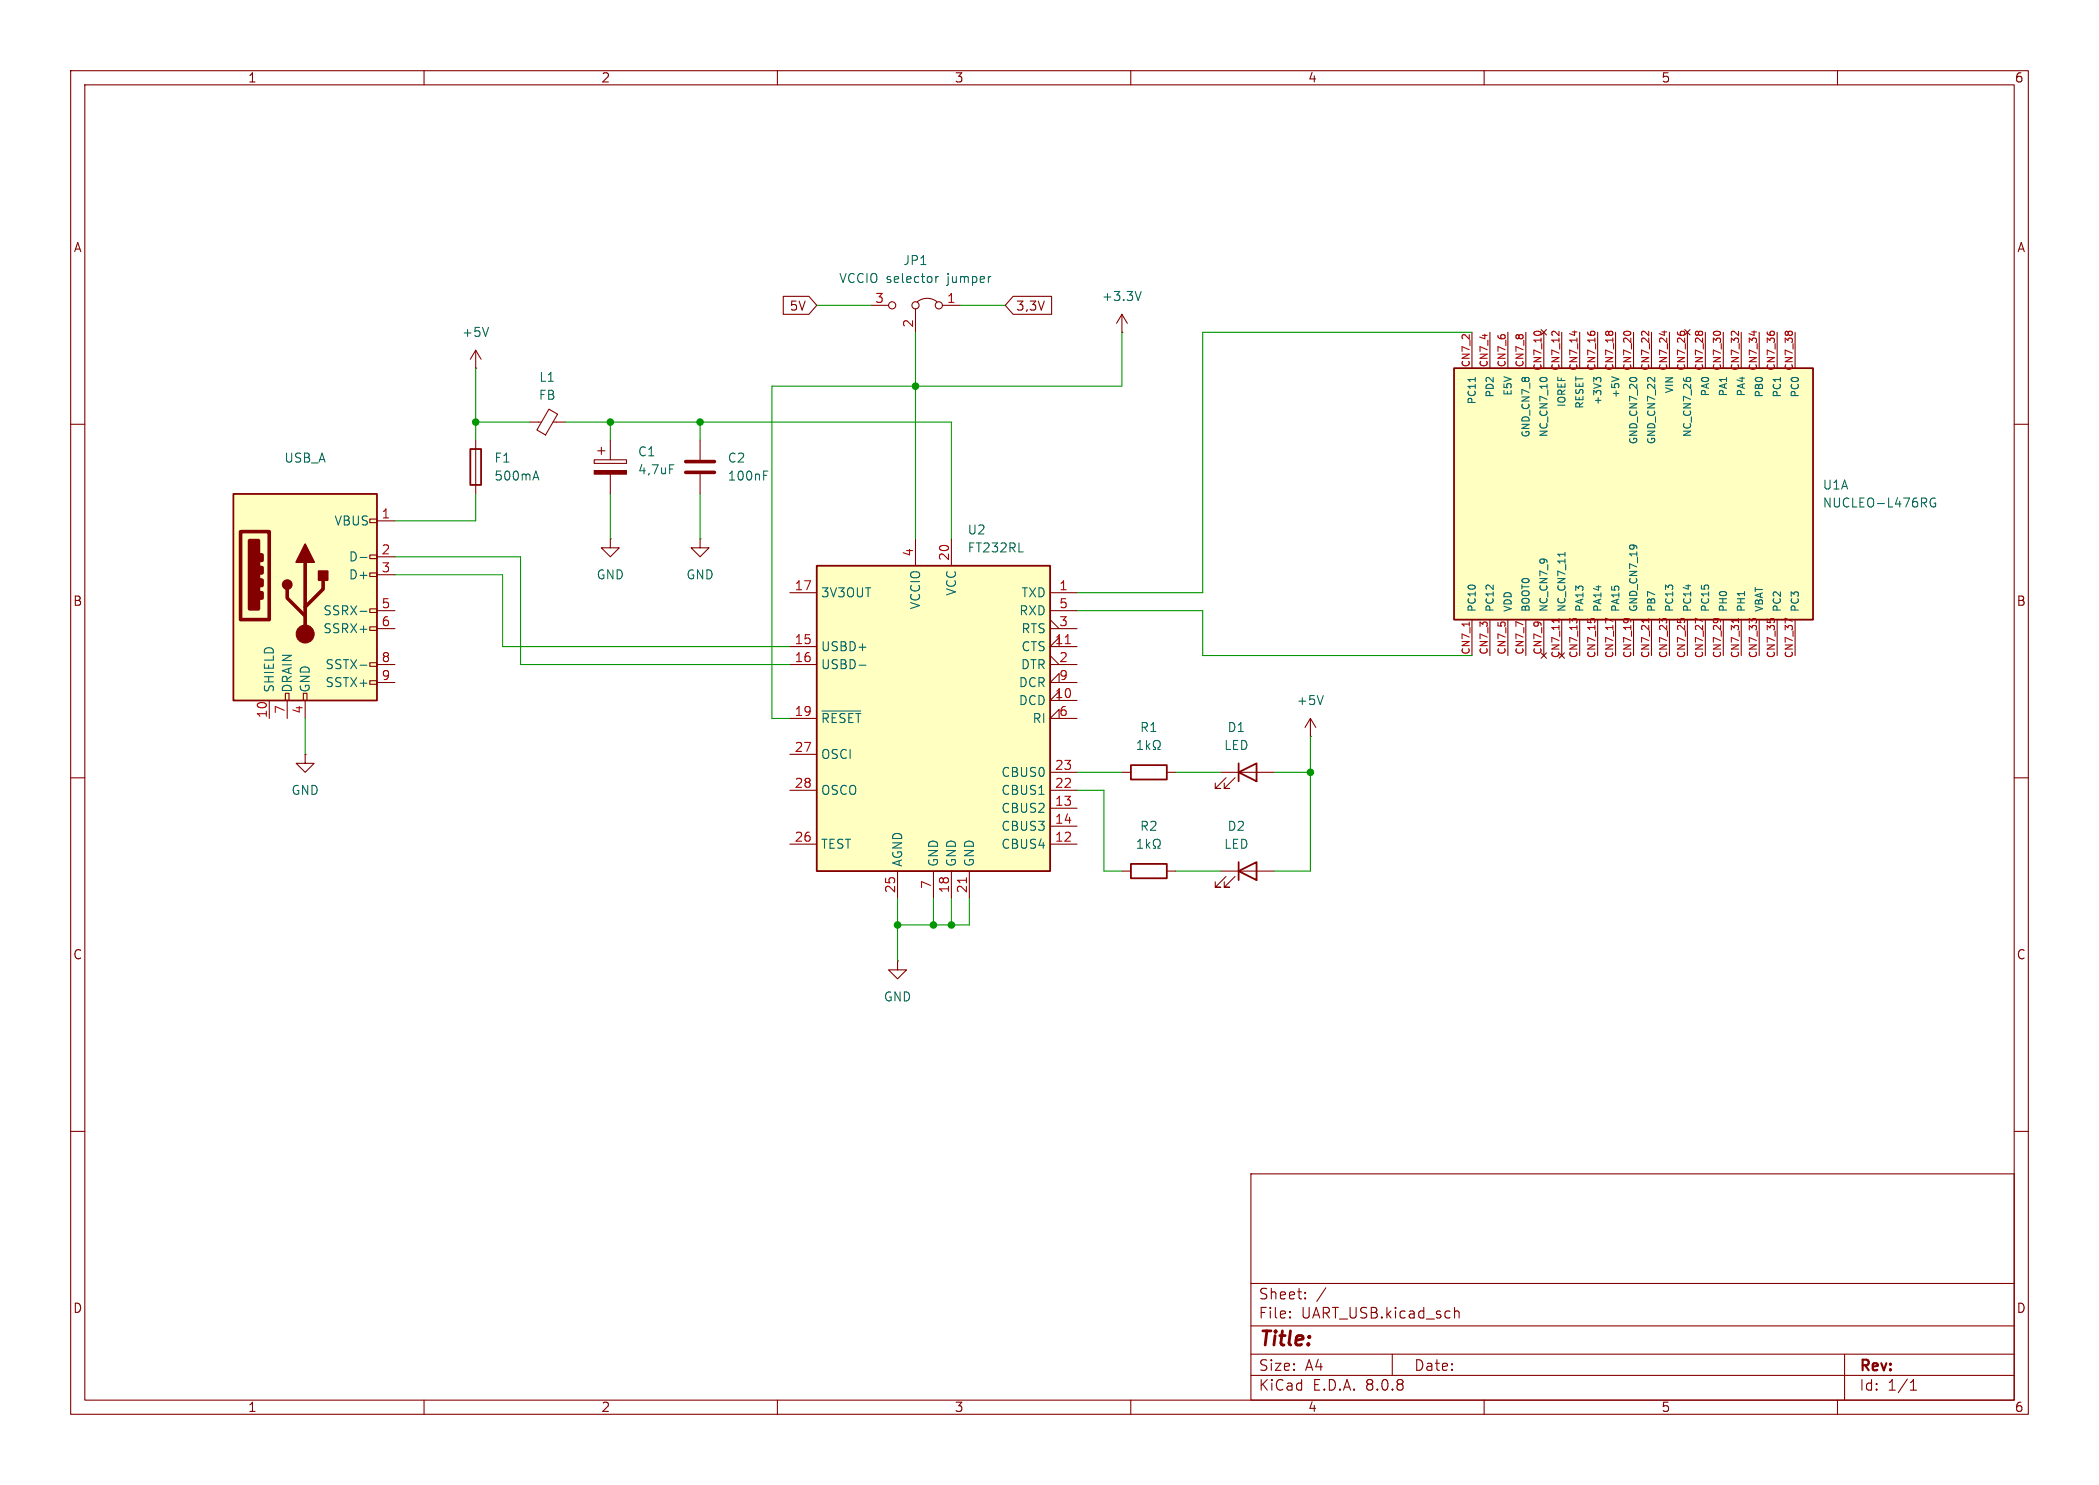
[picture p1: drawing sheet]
<svg xmlns="http://www.w3.org/2000/svg" width="297mm" height="210mm" viewBox="0 0 297 210" stroke-linecap="round" stroke-linejoin="round" font-family="sans-serif">
<g fill="none" stroke="#840000" stroke-width=".15">
<path d="M10 10h277v190h-277zM12 12h273v186h-273zM60 10v2M110 10v2M160 10v2M210 10v2M260 10v2M67.3 52.1h.1M67.3 49.5v2.6M67.3 49.5l-.8 1.3M67.3 49.5l.8 1.3M74.9 59.7h1.7"/>
<path d="M77.7 57.9l1.2 .7-1.7 2.9-1.2-.7zM78.3 59.7h1.7M123.2 43.2h2.5M129.5 43.7v3.3M129.8 42.7a2.26 2.26 0 0 1 2.8 0M133.3 43.2h2.6M10 60h2M67.3 62.2v7.7M86.4 76.2v1.3h1.2l-1.2 1.2-1.3-1.2h1.3M86.4 76.2h.1M99.1 76.2v1.3h1.2l-1.2 1.2-1.3-1.2h1.3M99.1 76.2h.1"/>
<path d="M285 60h2M10 110h2M185.4 104.1h.1M185.4 101.6l-.7 1.3M185.4 101.6v2.5M185.4 101.6l.8 1.3M285 110h2M172.7 123.2h7.6M173.5 124l-1.5 1.5h.7h-.7v-.8M174.8 124l-1.6 1.5h.8h-.8v-.8M10 160h2M177 166h108v32h-108z"/>
<path d="M285 160h2M60 198v2M110 198v2M160 198v2M177 194.5h108M177 191.5h108M177 187.5h108M177 181.5h108M182.5 186.3h.1l-.1 .1M182.5 186.3v.1M182.5 185.5v.1M182.5 185.5h.1l-.1 .1"/>
<path d="M184.7 183.6v.1M184.7 183.6h-.1l.1 .1M184.7 182.8v.1M184.7 182.8h-.1l.1 .1M187.6 182.1l-1.3 2M197 191.5v3M205.8 184.9v1.5M205.8 185.5a.37 .37 0 0 1 .7 .1v.8M210 198v2M260 198v2M261 191.5v6.5M270.3 196.6h.9"/>
<path d="M270.3 195.5l.4-.4v1.5"/>
<circle cx="126.2" cy="43.2" r=".51"/>
<circle cx="129.5" cy="43.2" r=".51"/>
<circle cx="132.8" cy="43.2" r=".51"/>
</g>
<path d="M66.5 63.5h1.6v5.1h-1.6zM175.3 123.2l2.5-1.3v2.6zM175.3 121.9v2.6" fill="none" stroke="#840000" stroke-width=".25"/>
<path d="M132.4 39.1v.8M132.8 39.1l-.3 .1-.1 .1M140.1 39.1h.1M69.1 46.3l-.4 1.3M75.5 67.5h.6M75.8 66.6l.5 1.3M187.2 98.4l-.4 1.2" fill="none" stroke="#006464" stroke-width=".15"/>
<path d="M205.7 52.1h50.8v35.5h-50.8z" fill="#ffffc2"/>
<path d="M205.7 52.1h50.8v35.5h-50.8z" fill="none" stroke="#840000" stroke-width=".25"/>
<g fill="none" stroke="#840000" stroke-width=".15">
<path d="M208.3 47v5.1M210.8 47v5.1M213.4 47v5.1M215.9 47v5.1M218.1 46.6l.7 .8M218.4 47v5.1M218.8 46.6l-.7 .8M221 47v5.1M223.5 47v5.1M226.1 47v5.1M228.6 47v5.1M231.1 47v5.1"/>
<path d="M233.7 47v5.1M236.2 47v5.1M238.4 46.6l.7 .8M238.8 47v5.1M239.1 46.6l-.7 .8M241.3 47v5.1M243.8 47v5.1M246.4 47v5.1M248.9 47v5.1M251.5 47v5.1M254 47v5.1M208.3 87.6v5.1"/>
<path d="M210.8 87.6v5.1M213.4 87.6v5.1M215.9 87.6v5.1M218.4 87.6v5.1M221 87.6v5.1M223.5 87.6v5.1M226.1 87.6v5.1M228.6 87.6v5.1M231.1 87.6v5.1M233.7 87.6v5.1M236.2 87.6v5.1M238.8 87.6v5.1"/>
<path d="M241.3 87.6v5.1M243.8 87.6v5.1M246.4 87.6v5.1M248.9 87.6v5.1M251.5 87.6v5.1M254 87.6v5.1M127 135.9v1.3h1.3l-1.3 1.2-1.3-1.2h1.3M127 135.9h.1"/>
</g>
<g fill="none" stroke="#a90000" stroke-width=".15">
<path d="M217.1 46.9l.3-.1 .6 .1M220.6 46.8v.7l-.6-.6-.2-.1-.2 .1M222.8 46.8v.6M225.1 46.9l.1-.1 .4 .1M227.2 46.9l.2-.1 .2 .1M227.7 46.9l.1-.1 .4 .1M229.8 46.9l.3-.1 .6 .1M233.3 46.8v.7l-.6-.6-.2-.1-.2 .1M235.5 46.8v.6M237.8 46.9l.1-.1 .4 .1M239.9 46.9l.2-.1 .2 .1M240.4 46.9l.1-.1 .4 .1"/>
<path d="M242.5 46.9l.3-.1 .6 .1M246 46.8v.7l-.6-.6-.2-.1-.2 .1M248.2 46.8v.6M250.5 46.9l.1-.1 .4 .1M252.6 46.9l.2-.1 .2 .1M253.1 46.9l.1-.1 .4 .1M207.9 88v.5M220.6 87.5v.6M222.5 87.8l-.4-.3v.6M222.6 87.6l.1-.1 .4 .1M224.7 87.5v.5M225.1 87.6l.1-.1 .4 .1"/>
<path d="M228.2 87.9l-1-.5v.7M229.8 87.6v-.1a.86 .86 0 0 1 .9 .1M230.2 87.5l.1 .1M233.3 87.5v.6M235.2 87.8l-.4-.3v.6M235.3 87.6l.1-.1 .4 .1M237.4 87.5v.5M237.8 87.6l.1-.1 .4 .1M240.9 87.9l-1-.5v.7M242.5 87.6v-.1a.86 .86 0 0 1 .9 .1M242.9 87.5l.1 .1M246 87.5v.6"/>
<path d="M247.9 87.8l-.4-.3v.6M248 87.6l.1-.1 .4 .1M250.1 87.5v.5M250.5 87.6l.1-.1 .4 .1M253.6 87.9l-1-.5v.7"/>
</g>
<path d="M208.7 53.4v.6M217.9 53.5l.4-.1 .6 .1M226.5 53.9v-.3l-.2-.2h-.3l-.1 .3-.4-.3v.6M228 53.3l1.1 .3M230.8 53.4h.6M233.2 53.4h.4M234.1 53.4v.6M238.2 53.5v.2M238.6 53.6l.2-.2h.2l.2 .2M221.4 78.1v.6M273.8 70.5a.62 .62 0 0 0-.7 .4 .62 .62 0 0 0 .4 .8l.4-.1v-.4h-.3" fill="none" stroke="#006464" stroke-width=".15"/>
<path d="M33 69.9h20.3v29.2h-20.3z" fill="#ffffc2"/>
<path d="M34 75.2h4.1v12.4h-4.1zM36.8 78.5h.3v.7h-.3zM43.2 79.5v10.2M97 66.8h4.1M97 65.3h4.1M36.8 83.8h.3v.8h-.3zM36.8 82h.3v.8h-.3zM36.8 80.3h.3v.7h-.3zM40.6 83.3v1.3l2.6 2.5M45.7 82v1.3l-2.5 2.6" fill="none" stroke="#840000" stroke-width=".51"/>
<path d="M35.3 76.5h1.3v9.6h-1.3z" fill="#840000" stroke="#840000" stroke-width=".51"/>
<g fill="none" stroke="#840000" stroke-width=".15">
<path d="M52.3 78.5h1v.5h-1zM52.3 73.4h1v.5h-1zM53.3 73.7h2.6M53.3 78.7h2.6M84.1 65h4.5v.5h-4.5zM84.6 63.8h1M85.1 63.2v1.1M86.4 62.2v2.8M86.4 67.1v2.8M99.1 62.2v2.8M99.1 67.1v2.8M38.1 99.1v2.5"/>
<path d="M40.4 98h.5v1.1h-.5zM40.6 99.1v2.5M42.9 98h.5v1.1h-.5zM43.2 99.1v2.5M52.3 96.3h1v.5h-1zM52.3 93.7h1v.5h-1zM52.3 88.6h1v.6h-1zM52.3 86.1h1v.5h-1zM52.3 81h1v.5h-1zM53.3 81.3h2.6M53.3 86.4h2.6M53.3 88.9h2.6"/>
<path d="M53.3 94h2.6M53.3 96.5h2.6M43.2 106.7v1.3h1.2l-1.2 1.2-1.3-1.2h1.3M43.2 106.7h.1"/>
</g>
<path d="M33 69.9h20.3v29.2h-20.3z" fill="none" stroke="#840000" stroke-width=".25"/>
<g fill="#840000" stroke="#840000" stroke-width=".25">
<path d="M43.2 77l1.2 2.5h-2.5z"/>
<path d="M45.1 80.8h1.3v1.2h-1.3z"/>
<circle cx="40.6" cy="82.7" r=".63"/>
</g>
<g fill="#840000" stroke="#840000" stroke-width=".15">
<path d="M84.1 66.5h4.5v.6h-4.5z"/>
<circle cx="43.2" cy="89.7" r="1.27"/>
</g>
<path d="M51 78.8h.9M94.8 65.7h.6M108.1 67.2h.4M108.1 66.6h.6M51 86.5h.9M51 94.1h.9" fill="none" stroke="#006464" stroke-width=".15"/>
<path d="M115.6 80h33v43.2h-33z" fill="#ffffc2"/>
<path d="M115.6 80h33v43.2h-33zM160 108.2h5.1v2h-5.1zM175.3 109.2l2.5-1.2v2.5zM175.3 108v2.5M160 122.2h5.1v2h-5.1z" fill="none" stroke="#840000" stroke-width=".25"/>
<g fill="none" stroke="#840000" stroke-width=".15">
<path d="M110.8 41.9h3.7l1.1 1.3-1.1 1.3h-3.7zM143.4 41.9h5.4v2.6h-5.4l-1.2-1.3zM158.7 47h.1M158.7 44.5l-.7 1.2M158.7 44.5v2.5M158.7 44.5l.8 1.2M129.5 76.2v3.8M134.6 76.2v3.8M111.8 83.8h3.8M111.8 91.4h3.8M111.8 94h3.8M148.6 83.8h3.8"/>
<path d="M148.6 94h3.8M148.6 92.7l1.3 1.3M148.6 88.9h3.8M148.6 87.6l1.3 1.3M148.6 86.4h3.8M149.9 99.1v-1.3l-1.3 1.3h3.8M149.9 91.4v-1.2l-1.3 1.2h3.8M149.9 96.5v-1.2l-1.3 1.2h3.8M111.8 119.4h3.8M111.8 101.6h3.8M111.8 111.8h3.8M111.8 106.7h3.8"/>
<path d="M148.6 119.4h3.8M148.6 114.3h3.8M148.6 116.8h3.8M148.6 111.8h3.8M148.6 109.2h3.8M149.9 101.6v-1.3l-1.3 1.3h3.8M158.7 109.2h1.3M165.1 109.2h1.3M172.7 109.2h7.6M173.5 110l-1.5 1.5h.7h-.7v-.8M174.8 110l-1.6 1.5h.8h-.8v-.8M127 123.2v3.8"/>
<path d="M132.1 123.2v3.8M134.6 123.2v3.8M137.2 123.2v3.8M158.7 123.2h1.3M165.1 123.2h1.3"/>
</g>
<path d="M150.7 91h.8M136.7 124.1v.8" fill="none" stroke="#a90000" stroke-width=".15"/>
<g fill="none" stroke="#006464" stroke-width=".15">
<path d="M161.5 41.2l-.5 1.3M144.2 78h.6M121.6 94.1h.9M116.3 100.6h5.5M161 120h.7M161 105.1l.3-.4v1.3M161 119.1l.3-.4v1.3M161 106h.7M162.2 104.7v1.3M162.2 118.7v1.3M162.3 119.5l.4 .5M162.3 105.5l.4 .5"/>
<path d="M162.7 119.1l-.5 .5M162.7 105.1l-.5 .5M163.2 120h.3v-.3a.54 .54 0 0 1-.3-.7 .54 .54 0 0 1 .8-.3 .58 .58 0 0 1-.1 1v.3h.3M163.2 106h.3v-.3a.54 .54 0 0 1-.3-.7 .54 .54 0 0 1 .8-.2 .58 .58 0 0 1-.1 .9v.3h.3"/>
</g>
<g fill="none" stroke="#009600" stroke-width=".15">
<path d="M67.3 52.1v10.1M67.3 59.7h7.6M80 59.7h54.6v16.5M86.4 59.7v2.5M99.1 59.7v2.5M115.6 43.2h7.6M129.5 47v29.2M135.9 43.2h6.3M158.7 47v7.6h-49.5v47h2.6M208.3 47h-38.1v36.8h-17.8M55.9 78.7h17.8v15.3h38.1M67.3 69.9v3.8h-11.4"/>
<path d="M86.4 69.9v6.3M99.1 69.9v6.3M55.9 81.3h15.2v10.1h40.7M152.4 86.4h17.8v6.3h38.1M43.2 101.6v5.1M152.4 111.8h3.8v11.4h2.5M152.4 109.2h6.3M166.4 109.2h6.3M180.3 109.2h5.1M185.4 104.1v19.1h-5.1M127 127v8.9M132.1 127v3.8"/>
<path d="M134.6 127v3.8M137.2 127v3.8h-10.2M166.4 123.2h6.3"/>
</g>
<g fill="#009600" stroke="#009600" stroke-width=".15">
<circle cx="99.1" cy="59.7" r=".46"/>
<circle cx="86.4" cy="59.7" r=".46"/>
<circle cx="67.3" cy="59.7" r=".46"/>
<circle cx="129.5" cy="54.6" r=".46"/>
<circle cx="132.1" cy="130.8" r=".46"/>
<circle cx="127" cy="130.8" r=".46"/>
<circle cx="134.6" cy="130.8" r=".46"/>
<circle cx="185.4" cy="109.2" r=".46"/>
</g>
<text font-size="2.8" fill="#840000" x="178" y="190.9">Title:</text>
<g font-size="2.1" fill="#840000">
<text x="178" y="184">Sheet:</text>
<text x="178" y="186.7">File:</text>
<text x="184.1" y="186.7">UART_USB.kicad_sch</text>
<text x="178" y="196.9">KiCad</text>
<text x="178" y="194.1">Size:</text>
<text x="184.7" y="194.1">A4</text>
<text x="185.7" y="196.9">E.D.A.</text>
<text x="193.3" y="196.9">8.0.8</text>
<text x="200" y="194.1">Date:</text>
<text x="263" y="194.3">Rev:</text>
<text x="263" y="196.9">Id:</text>
<text x="267.1" y="196.9">1/1</text>
</g>
<g font-size="1.8" fill="#840000">
<text x="35" y="11.9">1</text>
<text x="85" y="11.9">2</text>
<text x="135" y="11.9">3</text>
<text x="185" y="11.9">4</text>
<text x="235" y="11.9">5</text>
<text x="285" y="11.9">6</text>
<text x="10.3" y="35.9">A</text>
<text x="285.3" y="35.9">A</text>
<text x="111.6" y="44.1">5V</text>
<text x="143.7" y="44.1">3,3V</text>
<text x="10.3" y="85.9">B</text>
<text x="285.3" y="85.9">B</text>
<text x="10.3" y="135.9">C</text>
<text x="285.3" y="135.9">C</text>
<text x="10.3" y="185.9">D</text>
<text x="285.3" y="185.9">D</text>
<text x="35" y="199.9">1</text>
<text x="85" y="199.9">2</text>
<text x="135" y="199.9">3</text>
<text x="185" y="199.9">4</text>
<text x="235" y="199.9">5</text>
<text x="285" y="199.9">6</text>
</g>
<g font-size="1.8" fill="#006464">
<text x="118.6" y="40.2">VCCIO selector</text>
<text x="127.7" y="37.7">JP1</text>
<text x="134.2" y="40.2">jumper</text>
<text x="65.3" y="47.9">+5V</text>
<text x="155.8" y="42.8">+3.3V</text>
<text x="76.2" y="56.7">FB</text>
<text x="76.2" y="54.2">L1</text>
<text x="40.1" y="65.6">USB_A</text>
<text x="69.9" y="65.6">F1</text>
<text x="90.2" y="64.7">C1</text>
<text x="102.9" y="65.6">C2</text>
<text x="69.9" y="68.2">500mA</text>
<text x="90.2" y="67.3">4,7uF</text>
<text x="102.9" y="68.2">100nF</text>
<text x="257.8" y="69.4">U1A</text>
<text x="257.8" y="72">NUCLEO-L476RG</text>
<text x="47.2" y="74.5">VBUS</text>
<text x="136.8" y="75.8">U2</text>
<text x="49.3" y="79.6">D-</text>
<text x="49.3" y="82.1">D+</text>
<text x="84.3" y="82.1">GND</text>
<text x="97" y="82.1">GND</text>
<text x="136.8" y="78.3">FT232RL</text>
<text x="45.6" y="87.2">SSRX-</text>
<text x="45.6" y="89.8">SSRX+</text>
<text x="116.1" y="84.7">3V3OUT</text>
<text x="130.4" y="86.3" transform="rotate(-90 130.4 86.3)">VCCIO</text>
<text x="135.5" y="84.3" transform="rotate(-90 135.5 84.3)">VCC</text>
<text x="144.1" y="87.2">RXD</text>
<text x="144.4" y="84.7">TXD</text>
<text x="144.4" y="89.8">RTS</text>
<text x="46" y="94.8">SSTX-</text>
<text x="116.1" y="92.3">USBD+</text>
<text x="116.1" y="94.8">USBD-</text>
<text x="144.4" y="94.8">DTR</text>
<text x="144.4" y="92.3">CTS</text>
<text x="39" y="98" transform="rotate(-90 39 98)">SHIELD</text>
<text x="41.5" y="98" transform="rotate(-90 41.5 98)">DRAIN</text>
<text x="44" y="98" transform="rotate(-90 44 98)">GND</text>
<text x="46" y="97.4">SSTX+</text>
<text x="144.1" y="99.9">DCD</text>
<text x="144.1" y="97.4">DCR</text>
<text x="183.4" y="99.9">+5V</text>
<text x="116.1" y="102.5">~{RESET}</text>
<text x="116.1" y="107.5">OSCI</text>
<text x="146" y="102.5">RI</text>
<text x="161.2" y="103.7">R1</text>
<text x="173.1" y="106.3">LED</text>
<text x="173.6" y="103.7">D1</text>
<text x="41.1" y="112.6">GND</text>
<text x="116.1" y="112.6">OSCO</text>
<text x="141.6" y="112.6">CBUS1</text>
<text x="141.6" y="110.1">CBUS0</text>
<text x="141.6" y="115.2">CBUS2</text>
<text x="141.6" y="117.7">CBUS3</text>
<text x="161.2" y="117.7">R2</text>
<text x="173.6" y="117.7">D2</text>
<text x="116.1" y="120.2">TEST</text>
<text x="127.9" y="122.7" transform="rotate(-90 127.9 122.7)">AGND</text>
<text x="132.9" y="122.7" transform="rotate(-90 132.9 122.7)">GND</text>
<text x="135.5" y="122.7" transform="rotate(-90 135.5 122.7)">GND</text>
<text x="138" y="122.7" transform="rotate(-90 138 122.7)">GND</text>
<text x="141.6" y="120.2">CBUS4</text>
<text x="173.1" y="120.2">LED</text>
<text x="125" y="141.8">GND</text>
</g>
<g font-size="1.8" fill="#a90000">
<text x="123.8" y="42.9">3</text>
<text x="129.3" y="46.4" transform="rotate(-90 129.3 46.4)">2</text>
<text x="133.9" y="42.9">1</text>
<text x="53.9" y="73.4">1</text>
<text x="53.9" y="78.5">2</text>
<text x="53.9" y="81">3</text>
<text x="112.4" y="83.6">17</text>
<text x="129.3" y="78.8" transform="rotate(-90 129.3 78.8)">4</text>
<text x="134.4" y="79.4" transform="rotate(-90 134.4 79.4)">20</text>
<text x="149.8" y="83.6">1</text>
<text x="53.9" y="86.1">5</text>
<text x="53.9" y="88.6">6</text>
<text x="149.8" y="88.6">3</text>
<text x="149.8" y="86.1">5</text>
<text x="53.9" y="93.7">8</text>
<text x="112.4" y="91.2">15</text>
<text x="112.4" y="93.7">16</text>
<text x="149.2" y="91.2">11</text>
<text x="149.8" y="93.7">2</text>
<text x="37.8" y="101.6" transform="rotate(-90 37.8 101.6)">10</text>
<text x="40.4" y="101" transform="rotate(-90 40.4 101)">7</text>
<text x="42.9" y="101" transform="rotate(-90 42.9 101)">4</text>
<text x="53.9" y="96.3">9</text>
<text x="112.4" y="101.3">19</text>
<text x="149.2" y="98.8">10</text>
<text x="149.8" y="101.3">6</text>
<text x="149.8" y="96.3">9</text>
<text x="112.4" y="106.4">27</text>
<text x="112.4" y="111.5">28</text>
<text x="149.2" y="111.5">22</text>
<text x="149.2" y="109">23</text>
<text x="112.4" y="119.1">26</text>
<text x="149.2" y="119.1">12</text>
<text x="149.2" y="114">13</text>
<text x="149.2" y="116.6">14</text>
<text x="131.8" y="125.8" transform="rotate(-90 131.8 125.8)">7</text>
<text x="126.7" y="126.4" transform="rotate(-90 126.7 126.4)">25</text>
<text x="134.4" y="126.4" transform="rotate(-90 134.4 126.4)">18</text>
<text x="136.9" y="126.4" transform="rotate(-90 136.9 126.4)">21</text>
</g>
<g font-size="1.4" fill="#a90000">
<text x="208" y="52.1" transform="rotate(-90 208 52.1)">CN7_2</text>
<text x="210.6" y="52.1" transform="rotate(-90 210.6 52.1)">CN7_4</text>
<text x="213.1" y="52.1" transform="rotate(-90 213.1 52.1)">CN7_6</text>
<text x="215.6" y="52.1" transform="rotate(-90 215.6 52.1)">CN7_8</text>
<text x="218.2" y="52.5" transform="rotate(-90 218.2 52.5)">CN7_10</text>
<text x="220.7" y="52.5" transform="rotate(-90 220.7 52.5)">CN7_12</text>
<text x="223.3" y="52.5" transform="rotate(-90 223.3 52.5)">CN7_14</text>
<text x="225.8" y="52.5" transform="rotate(-90 225.8 52.5)">CN7_16</text>
<text x="228.3" y="52.5" transform="rotate(-90 228.3 52.5)">CN7_18</text>
<text x="230.9" y="52.5" transform="rotate(-90 230.9 52.5)">CN7_20</text>
<text x="233.4" y="52.5" transform="rotate(-90 233.4 52.5)">CN7_22</text>
<text x="236" y="52.5" transform="rotate(-90 236 52.5)">CN7_24</text>
<text x="238.5" y="52.5" transform="rotate(-90 238.5 52.5)">CN7_26</text>
<text x="241" y="52.5" transform="rotate(-90 241 52.5)">CN7_28</text>
<text x="243.6" y="52.5" transform="rotate(-90 243.6 52.5)">CN7_30</text>
<text x="246.1" y="52.5" transform="rotate(-90 246.1 52.5)">CN7_32</text>
<text x="248.7" y="52.5" transform="rotate(-90 248.7 52.5)">CN7_34</text>
<text x="251.2" y="52.5" transform="rotate(-90 251.2 52.5)">CN7_36</text>
<text x="253.7" y="52.5" transform="rotate(-90 253.7 52.5)">CN7_38</text>
<text x="208" y="92.7" transform="rotate(-90 208 92.7)">CN7_1</text>
<text x="210.6" y="92.7" transform="rotate(-90 210.6 92.7)">CN7_3</text>
<text x="213.1" y="92.7" transform="rotate(-90 213.1 92.7)">CN7_5</text>
<text x="215.6" y="92.7" transform="rotate(-90 215.6 92.7)">CN7_7</text>
<text x="218.2" y="92.7" transform="rotate(-90 218.2 92.7)">CN7_9</text>
<text x="220.7" y="93.2" transform="rotate(-90 220.7 93.2)">CN7_11</text>
<text x="223.3" y="93.2" transform="rotate(-90 223.3 93.2)">CN7_13</text>
<text x="225.8" y="93.2" transform="rotate(-90 225.8 93.2)">CN7_15</text>
<text x="228.3" y="93.2" transform="rotate(-90 228.3 93.2)">CN7_17</text>
<text x="230.9" y="93.2" transform="rotate(-90 230.9 93.2)">CN7_19</text>
<text x="233.4" y="93.2" transform="rotate(-90 233.4 93.2)">CN7_21</text>
<text x="236" y="93.2" transform="rotate(-90 236 93.2)">CN7_23</text>
<text x="238.5" y="93.2" transform="rotate(-90 238.5 93.2)">CN7_25</text>
<text x="241" y="93.2" transform="rotate(-90 241 93.2)">CN7_27</text>
<text x="243.6" y="93.2" transform="rotate(-90 243.6 93.2)">CN7_29</text>
<text x="246.1" y="93.2" transform="rotate(-90 246.1 93.2)">CN7_31</text>
<text x="248.7" y="93.2" transform="rotate(-90 248.7 93.2)">CN7_33</text>
<text x="251.2" y="93.2" transform="rotate(-90 251.2 93.2)">CN7_35</text>
<text x="253.7" y="93.2" transform="rotate(-90 253.7 93.2)">CN7_37</text>
</g>
<g font-size="1.4" fill="#006464">
<text x="209" y="57.3" transform="rotate(-90 209 57.3)">PC11</text>
<text x="211.6" y="56.3" transform="rotate(-90 211.6 56.3)">PD2</text>
<text x="214.1" y="56.1" transform="rotate(-90 214.1 56.1)">E5V</text>
<text x="221.7" y="57.7" transform="rotate(-90 221.7 57.7)">IOREF</text>
<text x="224.3" y="57.9" transform="rotate(-90 224.3 57.9)">RESET</text>
<text x="226.8" y="57.4" transform="rotate(-90 226.8 57.4)">+3V3</text>
<text x="229.3" y="56.4" transform="rotate(-90 229.3 56.4)">+5V</text>
<text x="237" y="55.8" transform="rotate(-90 237 55.8)">VIN</text>
<text x="242" y="56.2" transform="rotate(-90 242 56.2)">PA0</text>
<text x="244.6" y="56.2" transform="rotate(-90 244.6 56.2)">PA1</text>
<text x="247.1" y="56.2" transform="rotate(-90 247.1 56.2)">PA4</text>
<text x="249.7" y="56.3" transform="rotate(-90 249.7 56.3)">PB0</text>
<text x="252.2" y="56.3" transform="rotate(-90 252.2 56.3)">PC1</text>
<text x="254.7" y="56.3" transform="rotate(-90 254.7 56.3)">PC0</text>
<text x="216.6" y="62" transform="rotate(-90 216.6 62)">GND_CN7_8</text>
<text x="219.2" y="62" transform="rotate(-90 219.2 62)">NC_CN7_10</text>
<text x="231.9" y="63" transform="rotate(-90 231.9 63)">GND_CN7_20</text>
<text x="234.4" y="63" transform="rotate(-90 234.4 63)">GND_CN7_22</text>
<text x="239.5" y="62" transform="rotate(-90 239.5 62)">NC_CN7_26</text>
<text x="209" y="86.6" transform="rotate(-90 209 86.6)">PC10</text>
<text x="211.6" y="86.6" transform="rotate(-90 211.6 86.6)">PC12</text>
<text x="214.1" y="86.6" transform="rotate(-90 214.1 86.6)">VDD</text>
<text x="216.6" y="86.6" transform="rotate(-90 216.6 86.6)">BOOT0</text>
<text x="219.2" y="86.6" transform="rotate(-90 219.2 86.6)">NC_CN7_9</text>
<text x="221.7" y="86.6" transform="rotate(-90 221.7 86.6)">NC_CN7_11</text>
<text x="224.3" y="86.6" transform="rotate(-90 224.3 86.6)">PA13</text>
<text x="226.8" y="86.6" transform="rotate(-90 226.8 86.6)">PA14</text>
<text x="229.3" y="86.6" transform="rotate(-90 229.3 86.6)">PA15</text>
<text x="231.9" y="86.6" transform="rotate(-90 231.9 86.6)">GND_CN7_19</text>
<text x="234.4" y="86.6" transform="rotate(-90 234.4 86.6)">PB7</text>
<text x="237" y="86.6" transform="rotate(-90 237 86.6)">PC13</text>
<text x="239.5" y="86.6" transform="rotate(-90 239.5 86.6)">PC14</text>
<text x="242" y="86.6" transform="rotate(-90 242 86.6)">PC15</text>
<text x="244.6" y="86.6" transform="rotate(-90 244.6 86.6)">PH0</text>
<text x="247.1" y="86.6" transform="rotate(-90 247.1 86.6)">PH1</text>
<text x="249.7" y="86.6" transform="rotate(-90 249.7 86.6)">VBAT</text>
<text x="252.2" y="86.6" transform="rotate(-90 252.2 86.6)">PC2</text>
<text x="254.7" y="86.6" transform="rotate(-90 254.7 86.6)">PC3</text>
</g>
</svg>
